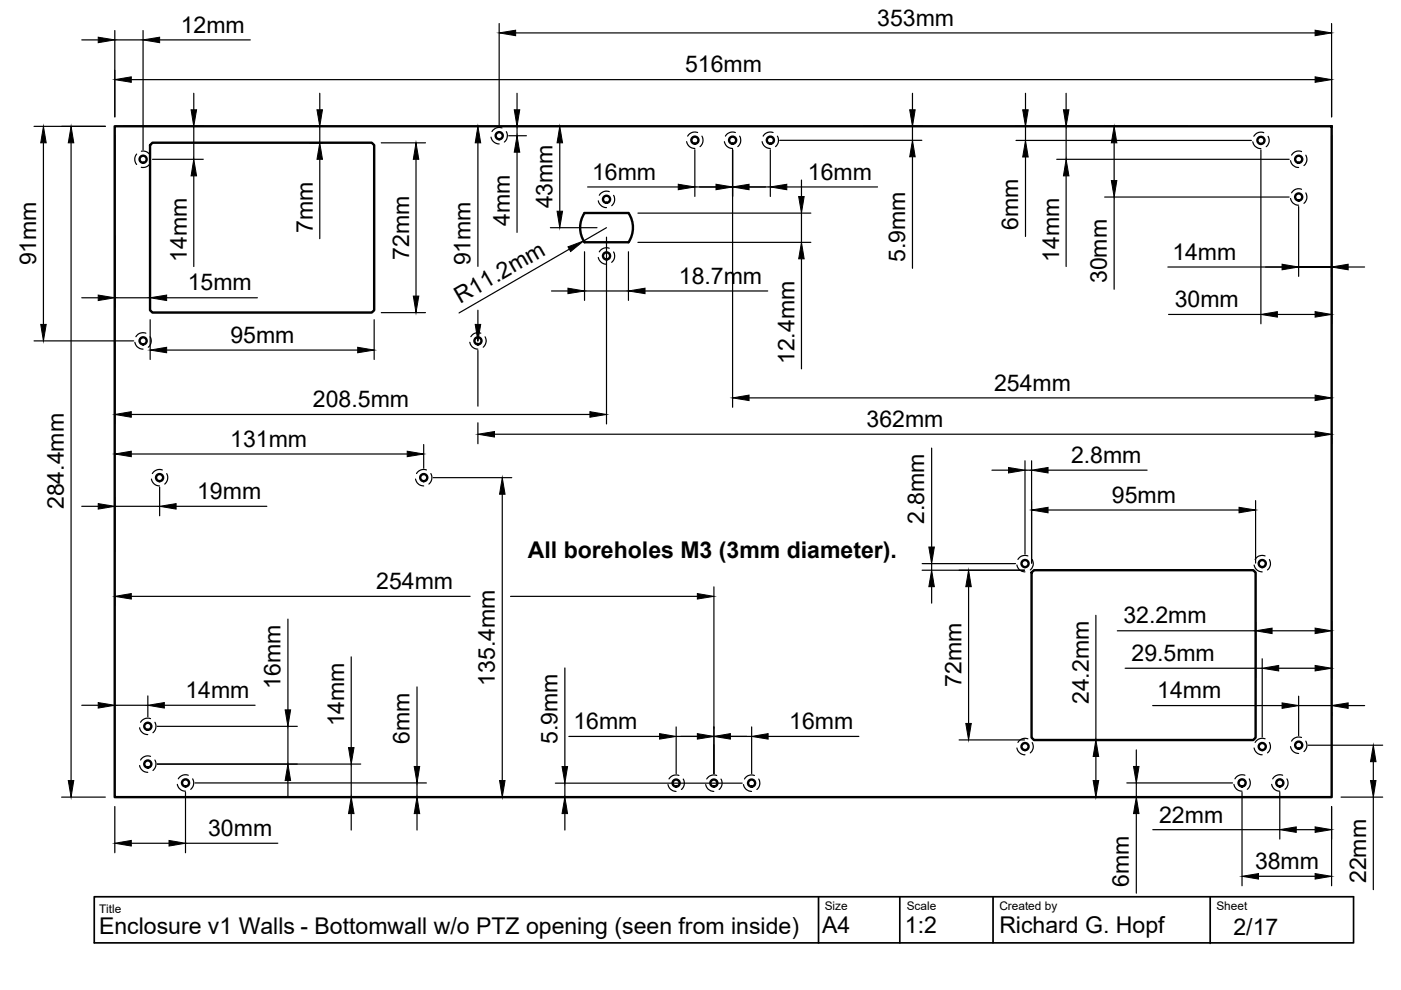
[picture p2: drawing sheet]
<svg xmlns="http://www.w3.org/2000/svg" width="297mm" height="210mm" viewBox="0 0 297 210" stroke-linecap="round" stroke-linejoin="round" font-family="sans-serif">
<!-- layer: Hidden -->
<g fill="none" stroke="#000" stroke-width=".25">
<path d="M29 32.7a1.71 1.71 0 0 0 0 2.2M30 32.1l1.1 .1 .7 .7M31.8 34.7l-.7 .6-1.1 .2M104.1 29.1a1.74 1.74 0 0 0 1.7 1.4M106.4 27.1a1.73 1.73 0 0 0-2.1 .8M107.4 27.9a1.74 1.74 0 0 1-.5 2.2M145.6 30a1.74 1.74 0 0 0 1.7 1.5M147.9 28.1a1.73 1.73 0 0 0-2.1 .8M148.8 28.9a1.73 1.73 0 0 1-.4 2.2M153.6 30a1.74 1.74 0 0 0 1.7 1.5M155.9 28.1a1.73 1.73 0 0 0-2.1 .8M156.8 28.9a1.73 1.73 0 0 1-.4 2.2"/>
<path d="M161.6 30a1.74 1.74 0 0 0 1.7 1.5M163.9 28.1a1.73 1.73 0 0 0-2.1 .8M164.8 28.9a1.73 1.73 0 0 1-.4 2.2M265.6 30.1a1.69 1.69 0 0 0 1.7 1.4M267.9 28.1a1.69 1.69 0 0 0-2.1 .8M268.9 28.9a1.71 1.71 0 0 1-.4 2.2M273.6 34.1a1.69 1.69 0 0 0 1.7 1.4M275.9 32.1a1.69 1.69 0 0 0-2.1 .8M276.9 32.9a1.71 1.71 0 0 1-.4 2.2M126.9 54.6a1.79 1.79 0 0 0 1.7 1.4M126.9 42.6a1.79 1.79 0 0 0 1.7 1.4M129.2 52.6a1.73 1.73 0 0 0-2.1 .8"/>
<path d="M129.2 40.6a1.73 1.73 0 0 0-2.1 .8M130.1 53.4a1.71 1.71 0 0 1-.4 2.2M130.1 41.4a1.71 1.71 0 0 1-.4 2.2M273.6 42.1a1.69 1.69 0 0 0 1.7 1.4M275.9 40.1a1.69 1.69 0 0 0-2.1 .8M276.9 40.9a1.71 1.71 0 0 1-.4 2.2M28.6 72.6a1.74 1.74 0 0 0 1.7 1.4M30.9 70.6a1.75 1.75 0 0 0-2.1 .8M31.8 71.4a1.71 1.71 0 0 1-.4 2.2M99.6 72.6a1.73 1.73 0 0 0 1.7 1.4M101.9 70.6a1.75 1.75 0 0 0-2.1 .8M102.8 71.4a1.77 1.77 0 0 1-.4 2.2"/>
<path d="M34.4 99.6a1.75 1.75 0 0 0-2.1 .8M90.4 99.6a1.73 1.73 0 0 0-2.1 .8M32.1 101.6a1.73 1.73 0 0 0 1.7 1.4M35.3 100.4a1.76 1.76 0 0 1-.4 2.2M88.1 101.6a1.73 1.73 0 0 0 1.7 1.4M91.4 100.4a1.76 1.76 0 0 1-.5 2.2M215.6 119.8a1.73 1.73 0 0 0 1.7 1.5M217.9 117.9a1.75 1.75 0 0 0-2.1 .7M218.8 118.6a1.71 1.71 0 0 1-.4 2.2M265.9 119.8a1.73 1.73 0 0 0 1.7 1.5M268.2 117.9a1.75 1.75 0 0 0-2.1 .7M269.1 118.6a1.71 1.71 0 0 1-.4 2.2"/>
<path d="M29.6 154.3a1.73 1.73 0 0 0 1.7 1.5M31.9 152.4a1.73 1.73 0 0 0-2.1 .7M32.9 153.1a1.76 1.76 0 0 1-.5 2.3M215.6 158.6a1.74 1.74 0 0 0 1.7 1.4M217.9 156.6a1.73 1.73 0 0 0-2.1 .8M218.8 157.4a1.71 1.71 0 0 1-.4 2.2M265.9 158.6a1.74 1.74 0 0 0 1.7 1.4M268.2 156.6a1.73 1.73 0 0 0-2.1 .8M269.1 157.4a1.71 1.71 0 0 1-.4 2.2M273.6 158.3a1.73 1.73 0 0 0 1.7 1.5M275.9 156.4a1.73 1.73 0 0 0-2.1 .7M276.9 157.1a1.73 1.73 0 0 1-.4 2.3"/>
<path d="M29.6 162.3a1.73 1.73 0 0 0 1.7 1.5M31.9 160.4a1.73 1.73 0 0 0-2.1 .7M32.9 161.1a1.76 1.76 0 0 1-.5 2.3M37.6 166.3a1.73 1.73 0 0 0 1.7 1.5M39.9 164.4a1.73 1.73 0 0 0-2.1 .7M40.9 165.1a1.76 1.76 0 0 1-.5 2.3M141.6 166.3a1.73 1.73 0 0 0 1.7 1.5M144 164.4a1.75 1.75 0 0 0-2.2 .8M144.9 165.2a1.71 1.71 0 0 1-.4 2.2M149.6 166.3a1.73 1.73 0 0 0 1.7 1.5M152 164.4a1.75 1.75 0 0 0-2.2 .8M152.9 165.2a1.71 1.71 0 0 1-.4 2.2"/>
<path d="M157.6 166.3a1.73 1.73 0 0 0 1.7 1.5M160 164.4a1.75 1.75 0 0 0-2.2 .8M160.9 165.2a1.71 1.71 0 0 1-.4 2.2M261.6 166.3a1.73 1.73 0 0 0 1.7 1.5M263.9 164.4a1.73 1.73 0 0 0-2.1 .7M264.9 165.1a1.73 1.73 0 0 1-.4 2.3M269.6 166.3a1.73 1.73 0 0 0 1.7 1.5M271.9 164.4a1.73 1.73 0 0 0-2.1 .7M272.9 165.1a1.73 1.73 0 0 1-.4 2.3"/>
</g>
<!-- layer: Visible -->
<g fill="none" stroke="#000" stroke-width=".51">
<path d="M24.3 26.8h258v142.2h-258zM32.3 30.3h46.5l.5 .5v35l-.5 .5h-46.5l-.5-.5v-35zM123.9 45.2h9.4a5.6 5.6 0 0 1-.1 6.2h-9.3a5.6 5.6 0 0 1 0-6.2zM218.7 121.4l.5-.5h46.5l.5 .5v35l-.5 .5h-46.5l-.5-.5z"/>
<circle cx="30.3" cy="33.8" r=".75"/>
<circle cx="105.8" cy="28.8" r=".75"/>
<circle cx="147.3" cy="29.7" r=".75"/>
<circle cx="155.3" cy="29.7" r=".75"/>
<circle cx="163.3" cy="29.7" r=".75"/>
<circle cx="267.3" cy="29.8" r=".75"/>
<circle cx="275.3" cy="33.8" r=".75"/>
<circle cx="128.6" cy="42.3" r=".75"/>
<circle cx="128.6" cy="54.3" r=".75"/>
<circle cx="275.3" cy="41.8" r=".75"/>
<circle cx="30.3" cy="72.3" r=".75"/>
<circle cx="101.3" cy="72.3" r=".75"/>
<circle cx="33.8" cy="101.3" r=".75"/>
<circle cx="89.8" cy="101.3" r=".75"/>
<circle cx="217.3" cy="119.5" r=".75"/>
<circle cx="267.6" cy="119.5" r=".75"/>
<circle cx="31.3" cy="154" r=".75"/>
<circle cx="217.3" cy="158.3" r=".75"/>
<circle cx="267.6" cy="158.3" r=".75"/>
<circle cx="275.3" cy="158" r=".75"/>
<circle cx="31.3" cy="162" r=".75"/>
<circle cx="39.3" cy="166" r=".75"/>
<circle cx="143.4" cy="166" r=".75"/>
<circle cx="151.4" cy="166" r=".75"/>
<circle cx="159.4" cy="166" r=".75"/>
<circle cx="263.3" cy="166" r=".75"/>
<circle cx="271.3" cy="166" r=".75"/>
</g>
<!-- layer: TitleBlock -->
<path d="M20 190.1h267v9.8h-267zM173.5 190.1v9.8M190.8 190.1v9.8M210.5 190.1v9.8M256.6 190.1v9.9" fill="none" stroke="#000" stroke-width=".36"/>
<!-- layer: Dimensions -->
<g fill="none" stroke="#000" stroke-width=".25">
<path d="M17.3 8.5h3.5M24.3 6.5v18.3M24.3 8.5h6M27.8 16.9h251M30.3 6.5v25.3M33.8 8.5h19.3M41.1 19.8v3.5M67.8 19.8v3.5M105.8 5v21.8M109.3 7h169.5M109.6 19.8v3.5M193.5 19.8v3.5"/>
<path d="M217.4 19.8v3.5M226 19.8v3.5M282.3 5v19.8M7.2 26.8h15.1M9.2 30.3v38.5M15.1 30.3v135.2M24.3 28.8v61.1M26.3 26.8h16.8M32.3 33.8h10.8M41.1 26.8v7M41.1 37.3v19.2M65.8 26.8h2.4"/>
<path d="M65.8 30.3h2.4M67.8 26.8v3.5M67.8 33.8v16.8M80.8 30.3h9.4M88.2 33.8v29M101.3 30.3v26.2M107.8 28.8h3.8M109.6 26.8v2M109.6 32.3v17M116.7 26.8h1.7M118.7 30.3v14.5M124.6 39.6h19.2"/>
<path d="M147.3 39.6h16M147.3 31.7v9.9M155.3 31.7v54.7M163.3 31.7v9.9M165.3 29.8h30.2M166.8 39.6h19.3M169.9 38.2v3.5M183.2 26.8h12.3M193.5 26.8v3M193.5 33.2v23.7M215.4 26.8h36.3M215.4 29.8h49.9"/>
<path d="M217.4 26.8v3M217.4 33.3v16.8M224 33.8h49.3M226 26.8v7M226 37.3v19.2M236.2 30.3v8M267.3 31.8v36.9M282.3 28.8v39.9M31.8 49.9v15.2M116.7 48.3h9.9M120.7 52.8l-23.4 13.6M123.9 53.4v10.3"/>
<path d="M128.6 50.3v39.6M128.6 48.3l-4.9 2.8M133.2 53.4v10.3M135.3 45.2h36.6M135.3 51.4h36.6M169.9 45.2v6.2M169.9 54.9v23.3M234.2 41.8h39.1M236.2 41.8v19.5M247.6 56.6h27.7M275.3 43.8v14.8M282.3 56.6h-7h7"/>
<path d="M285.8 56.6h3.5M7.2 72.3h21.1M17.3 63.1h3.5M24.3 63.1h7.5M31.8 67.8v8.4M35.3 63.1h19.3M35.3 74.2h40.5M79.3 67.8v8.4M80.8 66.3h9.4M101.3 65.8v3M101.3 74.3v11.8M116.9 61.7h3.5"/>
<path d="M123.9 61.7h9.3M136.8 61.7h26M247.8 66.7h19.5M270.8 66.7h8M27.8 87.9h97.3M27.8 96.3h58.5M89.8 94.2v5.1M101.3 89.6v4.5M104.8 92.1h174M158.8 84.4h120M197.5 95v21M210.3 99.7h3.5"/>
<path d="M217.3 97.7v19.8M217.3 99.7h1.4M218.7 97.7v21.7M222.2 99.7h21M282.3 93v1.1M17.3 107.4h3.5M24.3 105.4v11.5M24.3 107.4h9.5M33.8 103.3v6.1M37.3 107.4h19.3M91.8 101.3h16.7M106.5 104.8v60.7"/>
<path d="M195.5 119.5h19.8M197.5 119.5v1.4M222.2 108.1h40.5M266.2 106.1v13.3M24.3 125.8v2.6M27.8 126.4h71.9M61 131.3v19.2M74.5 139.3v19.2M108.2 126.4h39.6M151.4 124.4v39.6M195.5 120.9h21.7M197.5 124.4v3.5"/>
<path d="M205.4 124.4v29M232.3 130.5v26.4M236.9 133.7h29.3M266.2 131.8v11.9M267.6 139.7v16.6M269.7 133.7h9.1M282.3 131.8v11.9M17.3 149.5h3.5M24.3 149.5h7M31.3 147.5v4.5M33.3 154h29.7M34.8 149.5h19.3"/>
<path d="M61 154v8M88.4 145.6v16.9M119.8 141.6v20.9M120.6 156.1h19.2M143.4 154.1v9.9M143.4 156.1h16M159.4 154.1v9.9M162.9 156.1h19.2M203.3 156.9h13.9M230.4 156.9h1.4M238.5 141.7h29.1M240.9 159v3.5"/>
<path d="M244.4 149.6h27.4M271.1 141.7h7.7M275.3 147.6v8.4M275.3 149.6h7M277.3 158h15.9M282.3 151v.6M285.8 149.6h3.5M13.1 169h9.2M24.3 171v9.8M27.8 178.8h8M33.3 162h43.2M39.3 168v12.8"/>
<path d="M39.3 178.8h19.6M41.3 166h49.1M61 165.5v3.5M74.5 162v7M74.5 172.5v3.5M88.4 166v3M88.4 172.5v3.5M107.7 169h.8M117.8 166h39.6M119 169h2.8M119.8 166v3M119.8 172.5v3.5"/>
<path d="M230.4 169h1.4M232.3 160.4v5.1M238.9 169h12.6M238.9 166h22.4M240.9 166v3M240.9 172.5v16.9M244.4 175.9h26.9M263.3 168v19.8M271.3 168v9.9M274.8 175.9h4M282.3 171v16.8M284.3 169h8.9"/>
<path d="M291.2 161.5v4M291.2 169v19.6M266.8 185.8h12"/>
</g>
<g fill="#000" stroke="#000" stroke-width=".21">
<path d="M20.8 7.9l3.5 .6-3.5 .6zM24.3 16.9l3.5-.6v1.2zM30.3 8.5l3.5-.6v1.2zM105.8 7l3.5-.6v1.2zM278.8 16.3l3.5 .6-3.5 .6zM278.8 6.4l3.5 .6-3.5 .6zM9.2 26.8l.6 3.5h-1.2zM15.1 26.8l.5 3.5h-1.1zM40.5 23.3h1.2l-.6 3.5zM41.1 33.8l.6 3.5h-1.2zM67.2 23.3h1.2l-.6 3.5zM67.8 30.3l.6 3.5h-1.2z"/>
<path d="M88.2 30.3l.6 3.5h-1.2zM101.3 26.8l.6 3.5h-1.1zM109 23.3h1.2l-.6 3.5zM109.6 28.8l.6 3.5h-1.2zM118.7 26.8l.6 3.5h-1.2zM143.8 39.1l3.5 .5-3.5 .6zM151.8 39.1l3.5 .5-3.5 .6zM155.3 39.6l3.5-.5v1.1zM163.3 39.6l3.5-.5v1.1zM192.9 23.3h1.1l-.5 3.5zM193.5 29.8l.5 3.4h-1.1zM216.8 23.3h1.2l-.6 3.5z"/>
<path d="M217.4 29.8l.6 3.5h-1.2zM225.5 23.3h1.1l-.6 3.5zM226 33.8l.6 3.5h-1.1zM236.2 26.8l.6 3.5h-1.2zM235.6 38.3h1.2l-.6 3.5zM118.1 44.8h1.2l-.6 3.5zM120.4 52.3l3.3-1.2-2.7 2.2zM169.3 41.7h1.2l-.6 3.5zM169.9 51.4l.6 3.5h-1.2zM271.8 56l3.5 .6-3.5 .6zM282.3 56.6l3.5-.6v1.2zM8.6 68.8h1.2l-.6 3.5z"/>
<path d="M20.8 62.6l3.5 .5-3.5 .6zM31.8 63.1l3.5-.5v1.1zM31.8 74.2l3.5-.6v1.2zM75.8 73.6l3.5 .6-3.5 .6zM87.6 62.8h1.2l-.6 3.5zM100.8 68.8h1.1l-.6 3.5zM120.4 61.1l3.5 .6-3.5 .6zM133.2 61.7l3.6-.6v1.2zM267.3 66.7l3.5-.6v1.1zM278.8 66.1l3.5 .6-3.5 .5zM24.3 87.9l3.5-.6v1.2zM24.3 96.3l3.5-.6v1.1z"/>
<path d="M86.3 95.7l3.5 .6-3.5 .5zM101.3 92.1l3.5-.6v1.2zM125.1 87.3l3.5 .6-3.5 .6zM155.3 84.4l3.5-.6v1.1zM213.8 99.1l3.5 .6-3.5 .6zM218.7 99.7l3.5-.6v1.2zM278.8 83.8l3.5 .6-3.5 .5zM278.8 91.5l3.5 .6-3.5 .6zM20.8 106.8l3.5 .6-3.5 .5zM33.8 107.4l3.5-.6v1.1zM106.5 101.3l.6 3.5h-1.2zM196.9 116h1.2l-.6 3.5z"/>
<path d="M218.7 108.1l3.5-.5v1.1zM262.7 107.6l3.5 .5-3.5 .6zM24.3 126.4l3.5-.6v1.2zM147.8 125.8l3.6 .6-3.6 .6zM197.5 120.9l.6 3.5h-1.2zM205.4 120.9l.5 3.5h-1.1zM266.2 133.7l3.5-.5v1.1zM278.8 133.2l3.5 .5-3.5 .6zM20.8 149l3.5 .5-3.5 .6zM31.3 149.5l3.5-.5v1.1zM60.5 150.5h1.1l-.6 3.5zM73.9 158.5h1.2l-.6 3.5z"/>
<path d="M139.8 155.5l3.6 .6-3.6 .6zM147.8 155.5l3.6 .6-3.6 .6zM151.4 156.1l3.5-.6v1.2zM159.4 156.1l3.5-.6v1.2zM204.8 153.4h1.1l-.5 3.5zM267.6 141.7l3.5-.6v1.2zM271.8 149l3.5 .6-3.5 .6zM278.8 141.1l3.5 .6-3.5 .6zM282.3 149.6l3.5-.6v1.2zM14.5 165.5h1.1l-.5 3.5zM24.3 178.8l3.5-.6v1.2zM35.8 178.2l3.5 .6-3.5 .6z"/>
<path d="M61 162l.6 3.5h-1.1zM74.5 169l.6 3.5h-1.2zM88.4 169l.6 3.5h-1.2zM87.8 162.5h1.2l-.6 3.5zM105.9 165.5h1.2l-.6 3.5zM119.8 169l.5 3.5h-1.1zM119.2 162.5h1.1l-.5 3.5zM231.8 165.5h1.1l-.6 3.5zM232.3 156.9l.6 3.5h-1.1zM240.3 162.5h1.2l-.6 3.5zM240.9 169l.6 3.5h-1.2zM271.3 175.9l3.5-.6v1.2z"/>
<path d="M278.8 175.3l3.5 .6-3.5 .6zM291.2 158l.5 3.5h-1.1zM290.6 165.5h1.1l-.5 3.5zM263.3 185.8l3.5-.6v1.2zM278.8 185.2l3.5 .6-3.5 .6z"/>
</g>
<g font-size="4.9">
<text x="186" y="5.4">353mm</text>
<text x="38.3" y="7">12mm</text>
<text x="145.2" y="15.3">516mm</text>
<text x="125.5" y="38.1">16mm</text>
<text x="171.3" y="38.1">16mm</text>
<text x="108.1" y="47.8" transform="rotate(-90 108.1 47.8)">4mm</text>
<text x="117.1" y="44.2" transform="rotate(-90 117.1 44.2)">43mm</text>
<text x="66.3" y="49.3" transform="rotate(-90 66.3 49.3)">7mm</text>
<text x="215.9" y="48.8" transform="rotate(-90 215.9 48.8)">6mm</text>
<text x="7.6" y="56.3" transform="rotate(-90 7.6 56.3)">91mm</text>
<text x="39.6" y="55.6" transform="rotate(-90 39.6 55.6)">14mm</text>
<text x="86.7" y="55" transform="rotate(-90 86.7 55)">72mm</text>
<text x="99.8" y="56.3" transform="rotate(-90 99.8 56.3)">91mm</text>
<text x="191.9" y="55.6" transform="rotate(-90 191.9 55.6)">5.9mm</text>
<text x="224.5" y="55.6" transform="rotate(-90 224.5 55.6)">14mm</text>
<text x="248.6" y="55.1">14mm</text>
<text x="39.8" y="61.6">15mm</text>
<text x="97.6" y="64.5" transform="rotate(-30 97.6 64.5)">R11.2mm</text>
<text x="143.9" y="60.1">18.7mm</text>
<text x="234.7" y="60" transform="rotate(-90 234.7 60)">30mm</text>
<text x="249.1" y="65.1">30mm</text>
<text x="48.9" y="72.7">95mm</text>
<text x="168.4" y="77.2" transform="rotate(-90 168.4 77.2)">12.4mm</text>
<text x="210.8" y="82.8">254mm</text>
<text x="66.4" y="86.3">208.5mm</text>
<text x="48.8" y="94.7">131mm</text>
<text x="183.7" y="90.5">362mm</text>
<text x="227.1" y="98.1">2.8mm</text>
<text x="13.5" y="108" transform="rotate(-90 13.5 108)">284.4mm</text>
<text x="41.8" y="105.8">19mm</text>
<text x="235.7" y="106.6">95mm</text>
<text x="196" y="111.1" transform="rotate(-90 196 111.1)">2.8mm</text>
<text x="111.9" y="118.4">All boreholes M3 (3mm diameter).</text>
<text x="79.8" y="124.9">254mm</text>
<text x="238.2" y="132.2">32.2mm</text>
<text x="239.9" y="140.1">29.5mm</text>
<text x="39.3" y="148">14mm</text>
<text x="59.5" y="146" transform="rotate(-90 59.5 146)">16mm</text>
<text x="104.9" y="145.4" transform="rotate(-90 104.9 145.4)">135.4mm</text>
<text x="203.9" y="145.6" transform="rotate(-90 203.9 145.6)">72mm</text>
<text x="230.8" y="149.3" transform="rotate(-90 230.8 149.3)">24.2mm</text>
<text x="245.4" y="148.1">14mm</text>
<text x="73" y="154" transform="rotate(-90 73 154)">14mm</text>
<text x="121.6" y="154.6">16mm</text>
<text x="167.3" y="154.6">16mm</text>
<text x="86.8" y="157.7" transform="rotate(-90 86.8 157.7)">6mm</text>
<text x="118.2" y="157.7" transform="rotate(-90 118.2 157.7)">5.9mm</text>
<text x="44.1" y="177.2">30mm</text>
<text x="245.8" y="174.4">22mm</text>
<text x="266.1" y="184.2">38mm</text>
<text x="239.4" y="188.1" transform="rotate(-90 239.4 188.1)">6mm</text>
<text x="289.7" y="187.3" transform="rotate(-90 289.7 187.3)">22mm</text>
<text x="174.3" y="197.9">A4</text>
<text x="191.9" y="197.9">1:2</text>
<text x="211.9" y="197.9">Richard G. Hopf</text>
<text x="21" y="198">Enclosure v1 Walls - Bottomwall w/o PTZ opening (seen from inside)</text>
<text x="261.5" y="198.3">2/17</text>
</g>
<g font-size="2.5">
<text x="21" y="193.6">Title</text>
<text x="174.9" y="192.9">Size</text>
<text x="192.2" y="192.9">Scale</text>
<text x="211.9" y="192.9">Created by</text>
<text x="257.9" y="192.9">Sheet</text>
</g>
</svg>
